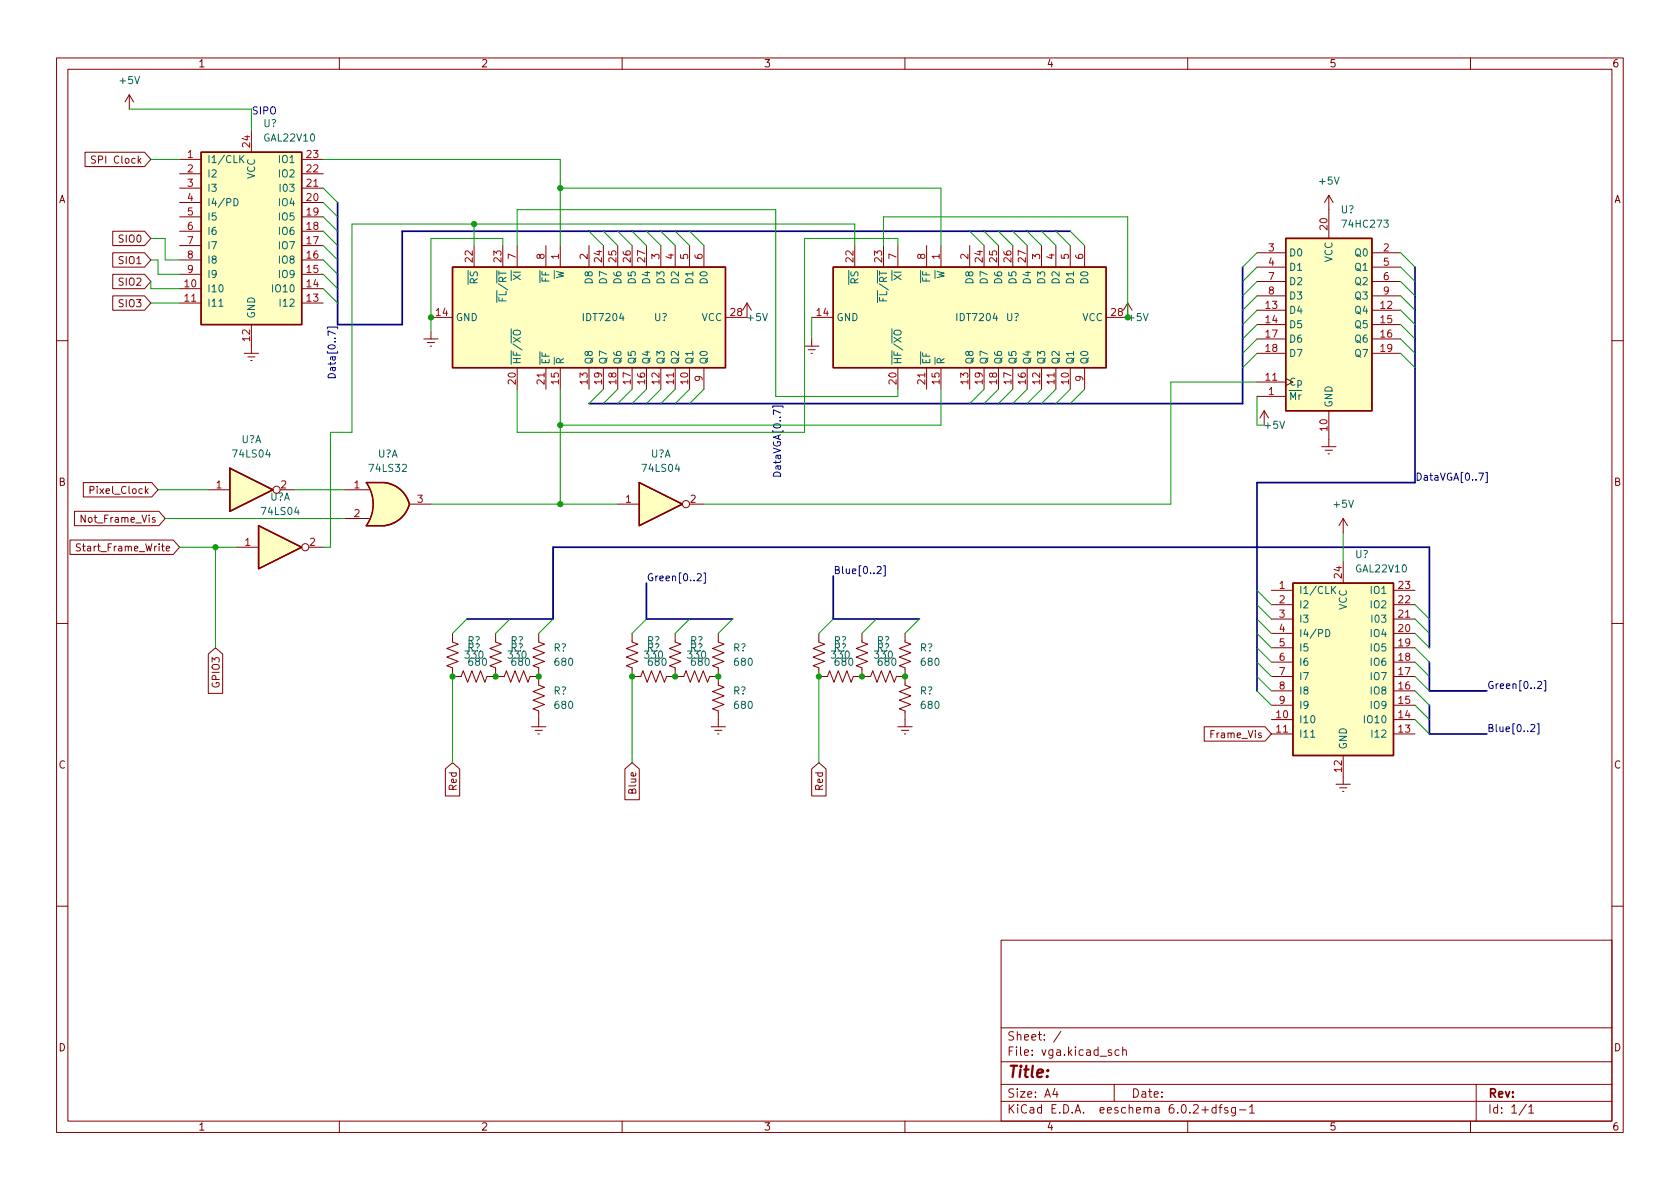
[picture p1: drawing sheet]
<svg xmlns="http://www.w3.org/2000/svg" width="297mm" height="210mm" viewBox="0 0 297 210" stroke-linecap="round" stroke-linejoin="round" font-family="sans-serif">
<g fill="none" stroke="#840000" stroke-width=".18">
<path d="M10 10.2h277v190.1h-277zM12 12.2h273v186.1h-273zM22.9 16.8l-.8 1.2M22.9 16.8v2.5M22.9 16.8l.7 1.2M60 10.2v2M110 10.2v2M160 10.2v2M210 10.2v2M260 10.2v2M15 26.9h10.6l1.1 1.3-1.1 1.3h-10.6zM16.9 27.6h-.5l-.2 .1v.4l.6 .2 .1 .3-.3 .3-.4-.1"/>
<path d="M31.7 28.2h3.9M31.7 38.3h3.9M31.7 30.7h3.9M31.7 35.8h3.9M31.7 33.3h3.9M44.4 23.1v3.8M53.3 28.2h3.8M53.3 38.3h3.8M53.3 30.7h3.8M53.3 35.8h3.8M53.3 33.3h3.8M234.9 34.5v7.7"/>
<path d="M234.9 34.5l-.7 1.3M234.9 34.5l.8 1.3M19.9 48.5h5.7l1.1 1.3-1.1 1.2h-5.7zM19.9 44.7h5.7l1.1 1.3-1.1 1.2h-5.7zM19.9 52.3h5.7l1.1 1.3-1.1 1.3h-5.7zM19.9 40.9h5.7l1.1 1.3-1.1 1.2h-5.7zM31.7 51h3.9M31.7 53.6h3.9M31.7 48.5h3.9M31.7 46h3.9M31.7 43.4h3.9M31.7 40.9h3.9"/>
<path d="M44.4 57.4v5.1M53.3 51h3.8M53.3 53.6h3.8M53.3 48.5h3.8M53.3 46h3.8M53.3 43.4h3.8M53.3 40.9h3.8M74.9 59.9h2.6M76.2 58.7v1.2M76.2 56.1h3.8M83.8 43.4v3.8M88.9 43.4v3.8"/>
<path d="M91.4 43.4v3.8M96.5 43.4v3.8M99.1 43.4v3.8M104.1 43.4v3.8M106.7 43.4v3.8M109.2 43.4v3.8M111.8 43.4v3.8M114.3 43.4v3.8M116.8 43.4v3.8M119.4 43.4v3.8M121.9 43.4v3.8M124.5 43.4v3.8"/>
<path d="M132.1 53.6v2.5h-3.8M132.1 53.6l-.8 1.3M132.1 53.6l.7 1.3M143.5 56.1h3.8M143.5 59.9v1.3M151.1 43.4v3.8M156.2 43.4v3.8M158.7 43.4v3.8M163.8 43.4v3.8M166.4 43.4v3.8M171.4 43.4v3.8M174 43.4v3.8"/>
<path d="M176.5 43.4v3.8M179.1 43.4v3.8M181.6 43.4v3.8M184.1 43.4v3.8M186.7 43.4v3.8M189.2 43.4v3.8M191.8 43.4v3.8M199.4 53.6v2.5h-3.8M199.4 53.6l-.8 1.3M199.4 53.6l.8 1.3M222.2 54.9h5.1M222.2 57.4h5.1"/>
<path d="M222.2 59.9h5.1M222.2 44.7h5.1M222.2 47.2h5.1M222.2 49.8h5.1M222.2 52.3h5.1M242.6 54.9h5M242.6 57.4h5M242.6 59.9h5M242.6 44.7h5M242.6 47.2h5M242.6 49.8h5M242.6 52.3h5"/>
<path d="M10 60.2h2M43.2 62.5h2.5M43.8 63.1h1.3M44.3 63.7h.3M75.6 60.6h1.2M76.1 61.2h.2M91.4 65v3.8M96.5 65v3.8M99.1 65v3.8M104.1 65v3.8M106.7 65v3.8M109.2 65v3.8"/>
<path d="M111.8 65v3.8M114.3 65v3.8M116.8 65v3.8M119.4 65v3.8M121.9 65v3.8M124.5 65v3.8M142.2 61.2h2.6M142.9 61.8h1.2M143.4 62.5h.2M158.7 65v3.8M163.8 65v3.8M166.4 65v3.8"/>
<path d="M171.4 65v3.8M174 65v3.8M176.5 65v3.8M179.1 65v3.8M181.6 65v3.8M184.1 65v3.8M186.7 65v3.8M189.2 65v3.8M191.8 65v3.8M222.2 70.1h5.1M222.2 67.6h5.1M222.2 62.5h5.1"/>
<path d="M223.5 72.6l-.7 1.3M223.5 72.6v2.6M223.5 72.6l.8 1.3M233.7 79h2.5M234.3 79.6h1.3M234.9 72.6v6.4M242.6 62.5h5M285 60.2h2M12.4 95.5h18.2l1.1 1.3-1.1 1.2h-18.2zM13.2 90.4h14.9l1.1 1.3-1.1 1.3h-14.9zM14.2 96.2h-.5l-.1 .1v.3l.5 .3 .1 .3-.2 .2h-.5M14.7 85.3h12.1l1.1 1.3-1.1 1.3h-12.1z"/>
<path d="M15.1 91.1v1.3l-.8-1.3v1.3M15.9 86.7l.6-.1 .1-.2v-.3l-.7-.1v1.3M36.8 86.6h3.8M41.9 96.8h3.8M49.5 86.6h2.6M54.6 96.8h2.5M61 86.6h4.3M61 91.7h4.3M67.9 85.3h-3.1a6.6 6.6 0 0 1 0 7.7h3.1M72.4 89.1h3.8M109.2 89.1h3.8M121.9 89.1h2.6"/>
<path d="M234.8 80.3h.3M237.5 91.7v2.5M237.5 99.3v3.8M237.5 91.7l-.8 1.3M237.5 91.7l.8 1.3M10 110.2h2M36.8 115.7l1.3-1.2 1.3 1.2v6.9h-2.6zM80 112v1.5l1 .4-2 .8 2 .7-2 .8 2 .8-2 .7 1 .4v1.5h1.5l.4-1 .8 2 .7-2 .8 2 .8-2 .7 2 .4-1h3.1l.3-1 .8 2 .8-2 .7 2 .8-2 .7 2 .4-1h1.5M87.6 112v1.5l1 .4-2 .8 2 .7-2 .8 2 .8-2 .7 1 .4v1.5M95.2 112v1.5l1.1 .4-2.1 .8 2.1 .7-2.1 .8 2.1 .8-2.1 .7 1 .4v3.1l1.1 .3-2.1 .8 2.1 .8-2.1 .7 2.1 .8-2.1 .7 1 .4v2.8M111.8 112v1.5l1 .4-2.1 .8 2.1 .7-2.1 .8 2.1 .8-2.1 .7 1.1 .4v1.5h1.5l.4-1 .7 2 .8-2 .8 2 .7-2 .8 2 .4-1h3l.4-1 .7 2 .8-2 .8 2 .7-2 .8 2 .4-1h1.5M119.4 112v1.5l1 .4-2 .8 2 .7-2 .8 2 .8-2 .7 1 .4v1.5"/>
<path d="M127 112v1.5l1 .4-2 .8 2 .7-2 .8 2 .8-2 .7 1 .4v3.1l1 .3-2 .8 2 .8-2 .7 2 .8-2 .7 1 .4v2.8M144.8 112v1.5l1 .4-2 .8 2 .7-2 .8 2 .8-2 .7 1 .4v1.5h1.5l.4-1 .7 2 .8-2 .8 2 .7-2 .8 2 .4-1h3l.4-1 .8 2 .7-2 .8 2 .8-2 .7 2 .4-1h1.5M152.4 112v1.5l1 .4-2 .8 2 .7-2 .8 2 .8-2 .7 1 .4v1.5M160 112v1.5l1 .4-2 .8 2 .7-2 .8 2 .8-2 .7 1 .4v3.1l1 .3-2 .8 2 .8-2 .7 2 .8-2 .7 1 .4v2.8M224.8 119.6h3.8M224.8 104.4h3.8M224.8 117.1h3.8M224.8 114.5h3.8M224.8 106.9h3.8M224.8 112h3.8M224.8 109.5h3.8M246.4 119.6h3.8"/>
<path d="M246.4 104.4h3.8M246.4 117.1h3.8M246.4 114.5h3.8M246.4 106.9h3.8M246.4 112h3.8M246.4 109.5h3.8M285 110.2h2M78.7 136l1.3-1.1 1.3 1.1v4.8h-2.6zM94 128.5h2.5M94.6 129.2h1.3M95.1 129.8h.3M110.5 136l1.3-1.1 1.2 1.1v5.4h-2.5z"/>
<path d="M125.7 128.5h2.6M126.4 129.2h1.2M126.9 129.8h.2M143.5 136l1.3-1.1 1.3 1.1v4.8h-2.6zM158.7 128.5h2.6M159.4 129.2h1.3M159.9 129.8h.2M212.9 128.5h10.8l1.1 1.3-1.1 1.3h-10.8zM224.8 129.8h3.8M224.8 127.2h3.8M224.8 124.7h3.8M224.8 122.2h3.8"/>
<path d="M236.2 138.7h2.6M236.9 139.3h1.2M237.4 139.9h.2M237.5 133.6v5.1M246.4 129.8h3.8M246.4 127.2h3.8M246.4 124.7h3.8M246.4 122.2h3.8M10 160.2h2M177 166.3h108v32h-108zM285 160.2h2M60 198.3v2"/>
<path d="M110 198.3v2M160 198.3v2M177 194.8h108M177 191.8h108M177 187.8h108M177 181.8h108M186.5 192.5l-.4 1h1M186.9 193v1M187.6 182.4l-1.3 1.9M196.5 185.7l-.4-.1-.2 .2 .1 .3 .5 .1v.4h-.6M197 191.8v3M197.9 185.7l-.5-.1-.3 .3v.4l.2 .3h.6"/>
<path d="M198.5 185.8l.2-.2 .4 .1v.9M198.5 185.1v1.5M210 198.3v2M215 195.9l-.4-.1-.3 .3v.4l.1 .3h.6M215 195.3v1.5M215.5 195.8h.6M216.1 195.3l-.4 .2v1.3M217.1 195.9l-.4-.1-.2 .2 .1 .3 .5 .1v.4h-.6M218.4 195.8v1.2l-.3 .3h-.3M218.4 195.9l-.4-.1-.3 .3v.4l.2 .3h.5M219.1 196.3h1.2M220.9 195.8l.5-.5v1.5"/>
<path d="M220.9 196.8h.9M260 198.3v2M261 191.8v6.5M269.9 195.3l-1.3 1.9M270.3 195.8l.4-.5v1.5M270.3 196.8h.9"/>
<circle cx="48.9" cy="86.6" r=".63"/>
<circle cx="54" cy="96.8" r=".63"/>
<circle cx="121.3" cy="89.1" r=".63"/>
</g>
<g fill="#ffffc2" stroke="#ffffc2" stroke-width=".18">
<path d="M227.3 42.2h15.3v30.4h-15.3z"/>
<path d="M147.3 47.2h48.3v17.8h-48.3z"/>
<path d="M228.6 103.1h17.8v30.5h-17.8z"/>
<path d="M40.6 82.8l7.7 3.8-7.7 3.8z"/>
<path d="M35.6 26.9h17.7v30.5h-17.7z"/>
<path d="M45.7 93l7.6 3.8-7.6 3.8z"/>
<path d="M113 85.3l7.6 3.8-7.6 3.9z"/>
<path d="M80 47.2h48.3v17.8h-48.3z"/>
<path d="M67.4 87.8l5 1.4a5.2 5.2 0 0 1-4.4 3.8z"/>
<path d="M64.8 93h3.1z"/>
<path d="M64.8 85.3h3.1z"/>
<path d="M64.8 85.3h3.1v7.7h-3.1a6.7 6.7 0 0 0 0-7.7z"/>
<path d="M68 85.3a5.1 5.1 0 0 1 4.4 3.8l-5 1.4z"/>
</g>
<path d="M35.6 26.9h17.7v30.5h-17.7zM80 47.2h48.3v17.8h-48.3zM147.3 47.2h48.3v17.8h-48.3zM227.3 42.2h15.3v30.4h-15.3zM40.6 82.8l7.7 3.8-7.7 3.8zM45.7 93l7.6 3.8-7.6 3.8zM67.9 85.3h-3.1a6.6 6.6 0 0 1 0 7.7h3.1M68 85.3a5.1 5.1 0 0 1 4.4 3.9 5.2 5.2 0 0 1-4.4 3.8M113 85.3l7.6 3.8-7.6 3.9zM228.6 103.1h17.8v30.5h-17.8z" fill="none" stroke="#840000" stroke-width=".25"/>
<g fill="none" stroke="#006464" stroke-width=".18">
<path d="M41.4 35.1a.64 .64 0 0 1 .7 .6 .64 .64 0 0 1-.7 .7zM42.6 28l.5 .8M43.1 27.5l-.7 .7M38.7 54.2h.7M98 47.8v1.5M98.4 48l1.2 .3-.9 .2 .9 .3-1.2 .3M165.3 47.8v1.5M165.7 48l1.2 .3-.9 .2 .9 .3-1.2 .3M82.9 114.5h.6l.2-.2-.1-.3-.7-.1v1.2M83.2 114.5l.5 .6M84.1 113.9h.5l.1 .1-.3 .6M114.7 114.5h.6l.1-.2-.1-.3-.6-.1v1.2"/>
<path d="M115 114.5l.4 .6M115.9 113.9h.4l.2 .1-.4 .6M155.3 113.2h.6l.2-.2-.1-.3-.7-.1v1.3M155.6 113.2l.5 .7M156.5 112.6h.5l.1 .2-.3 .6M234.4 111.3a.64 .64 0 0 1 .7 .6 .64 .64 0 0 1-.7 .7zM235.6 104.2l.6 .8M236.2 103.7l-.8 .7M231.7 130.4h.8"/>
</g>
<path d="M58.2 66.2a.66 .66 0 0 1 .7-.1 .66 .66 0 0 1 .4 .7h-1.3zM136.8 83.7a.68 .68 0 0 1 .8-.2 .68 .68 0 0 1 .4 .7h-1.2zM261.5 83.7h.8l-.5 1.2M262.7 83.5h.3v1.9h-.3M123.3 101.6l.5-.2 .2 .4-.8 .9h.8M124.4 101.3h.3v1.8h-.3M155.1 100.3l.5-.1 .2 .3-.8 .9h.8M156.2 100h.3v1.9h-.3M270.6 128.2l.5-.1 .3 .4-.8 .9h.8M271.8 128h.3v1.8h-.3M271.9 120.6l.4-.1 .3 .4-.8 .9h.8M273 120.4h.3v1.8h-.3" fill="none" stroke="#000084" stroke-width=".18"/>
<path d="M59.7 35.8v21.6h11.4v-16.5h118.1M219.7 47.2v24.2h-115.6M250.2 47.2v38.1h-28v36.9M82.5 109.5h15.3v-12.7h154.9v17.7M114.3 103.1v6.4h15.2M147.3 101.8v7.7h15.3M252.7 117.1v5.1h10.2M252.7 124.7v5.1h10.2" fill="none" stroke="#000084" stroke-width=".3"/>
<g fill="none" stroke="#009600" stroke-width=".18">
<path d="M22.9 19.3h21.5v3.8M26.7 28.2h5M57.1 28.2h42v15.2M57.1 38.3l2.6 2.6M57.1 35.8l2.6 2.5M57.1 33.3l2.6 2.5M83.8 39.6v3.8M99.1 33.3h67.3v10.1M26.7 42.2h2.5v3.8h2.5M26.7 53.6h5M26.7 46h1.2v2.5h3.8M26.7 49.8v1.2h5"/>
<path d="M57.1 40.9l2.6 2.5M57.1 51l2.6 2.6M57.1 48.5l2.6 2.5M57.1 46l2.6 2.5M57.1 43.4l2.6 2.6M88.9 43.4v-1.2h-12.7v16.5M91.4 43.4v-6.3h45.8v33h21.5v-1.3M104.1 40.9l2.6 2.5M106.7 40.9l2.5 2.5M109.2 40.9l2.6 2.5M111.8 40.9l2.5 2.5M114.3 40.9l2.5 2.5"/>
<path d="M116.8 40.9l2.6 2.5M119.4 40.9l2.5 2.5M121.9 40.9l2.6 2.5M143.5 56.1v3.8M151.1 43.4v-3.8h-88.9v36.8h-3.8v20.4h-1.3M156.2 43.4v-5.1h43.2v17.8M158.7 43.4v-1.2h-16.5v34.2h-50.8v-7.6M171.4 40.9l2.6 2.5M174 40.9l2.5 2.5M176.5 40.9l2.6 2.5M179.1 40.9l2.5 2.5M181.6 40.9l2.5 2.5"/>
<path d="M184.1 40.9l2.6 2.5M186.7 40.9l2.5 2.5M189.2 40.9l2.6 2.5M222.2 49.8l-2.5 2.5M222.2 52.3l-2.5 2.6M222.2 47.2l-2.5 2.6M222.2 44.7l-2.5 2.5M222.2 59.9l-2.5 2.6M222.2 57.4l-2.5 2.5M222.2 54.9l-2.5 2.5M247.6 54.9l2.6 2.5M247.6 57.4l2.6 2.5"/>
<path d="M247.6 59.9l2.6 2.6M247.6 52.3l2.6 2.6M247.6 49.8l2.6 2.5M247.6 47.2l2.6 2.6M247.6 44.7l2.6 2.5M99.1 68.8v20.3M106.7 68.8l-2.6 2.6M109.2 68.8l-2.5 2.6M111.8 68.8l-2.6 2.6M114.3 68.8l-2.5 2.6M116.8 68.8l-2.5 2.6M119.4 68.8l-2.6 2.6"/>
<path d="M121.9 68.8l-2.5 2.6M124.5 68.8l-2.6 2.6M166.4 68.8v6.4h-67.3M174 68.8l-2.6 2.6M176.5 68.8l-2.5 2.6M179.1 68.8l-2.6 2.6M181.6 68.8l-2.5 2.6M184.1 68.8l-2.5 2.6M186.7 68.8l-2.6 2.6M189.2 68.8l-2.5 2.6M191.8 68.8l-2.6 2.6M222.2 67.6h-15.2v21.5h-82.5"/>
<path d="M222.2 70.1v5.1h1.3M222.2 62.5l-2.5 2.5M247.6 62.5l2.6 2.5M27.9 86.6h8.9M29.2 91.7h31.8M31.7 96.8h10.2M38.1 96.8v17.7M52.1 86.6h8.9M76.2 89.1h33M237.5 94.2v5.1M80 119.6v15.3M82.5 109.5l-2.5 2.5"/>
<path d="M90.2 109.5l-2.6 2.5M97.8 109.5l-2.6 2.5M111.8 119.6v15.3M114.3 109.5l-2.5 2.5M121.9 109.5l-2.5 2.5M129.5 109.5l-2.5 2.5M144.8 119.6v15.3M147.3 109.5l-2.5 2.5M154.9 109.5l-2.5 2.5M162.6 109.5l-2.6 2.5M222.2 119.6l2.6 2.6M222.2 106.9l2.6 2.6"/>
<path d="M222.2 117.1l2.6 2.5M222.2 109.5l2.6 2.5M222.2 104.4l2.6 2.5M222.2 112l2.6 2.5M222.2 114.5l2.6 2.6M250.2 119.6l2.5 2.6M250.2 117.1l2.5 2.5M250.2 112l2.5 2.5M250.2 109.5l2.5 2.5M250.2 114.5l2.5 2.6M250.2 106.9l2.5 2.6M222.2 122.2l2.6 2.5"/>
<path d="M250.2 127.2l2.5 2.6M250.2 124.7l2.5 2.5M250.2 122.2l2.5 2.5"/>
</g>
<g fill="#009600" stroke="#009600" stroke-width=".18">
<circle cx="95.2" cy="119.6" r=".46"/>
<circle cx="127" cy="119.6" r=".46"/>
<circle cx="119.4" cy="119.6" r=".46"/>
<circle cx="160" cy="119.6" r=".46"/>
<circle cx="152.4" cy="119.6" r=".46"/>
<circle cx="87.6" cy="119.6" r=".46"/>
<circle cx="80" cy="119.6" r=".46"/>
<circle cx="83.8" cy="39.6" r=".46"/>
<circle cx="99.1" cy="75.2" r=".46"/>
<circle cx="99.1" cy="89.1" r=".46"/>
<circle cx="76.2" cy="56.1" r=".46"/>
<circle cx="99.1" cy="33.3" r=".46"/>
<circle cx="38.1" cy="96.8" r=".46"/>
<circle cx="199.4" cy="56.1" r=".46"/>
<circle cx="111.8" cy="119.6" r=".46"/>
<circle cx="144.8" cy="119.6" r=".46"/>
</g>
<text font-size="2.8" fill="#840000" x="178" y="190.6">Title:</text>
<g font-size="2.1" fill="#840000">
<text x="178" y="184">Sheet: /</text>
<text x="178" y="186.7">File: vga.kicad_sch</text>
<text x="178" y="196.9">KiCad E.D.A. eeschema 6.0.2+dfsg-1</text>
<text x="178" y="194.1">Size: A4</text>
<text x="200" y="194.1">Date:</text>
<text x="263" y="194.1">Rev:</text>
<text x="263" y="196.9">Id: 1/1</text>
</g>
<g font-size="1.8" fill="#840000">
<text x="35" y="11.9">1</text>
<text x="85" y="11.9">2</text>
<text x="135" y="11.9">3</text>
<text x="185" y="11.9">4</text>
<text x="235" y="11.9">5</text>
<text x="285" y="11.9">6</text>
<text x="17.1" y="28.9">SPI Clock</text>
<text x="10.3" y="35.9">A</text>
<text x="285.3" y="35.9">A</text>
<text x="21.2" y="46.7">SIO1</text>
<text x="21.2" y="42.9">SIO0</text>
<text x="21.2" y="50.5">SIO2</text>
<text x="21.2" y="54.3">SIO3</text>
<text x="10.3" y="85.9">B</text>
<text x="16.6" y="87.3">Pixel_Clock</text>
<text x="285.3" y="85.9">B</text>
<text x="14.9" y="92.4">Not_Frame_Vis</text>
<text x="14.6" y="97.5">Start_Frame_Write</text>
<text x="38.8" y="121.4" transform="rotate(-90 38.8 121.4)">GPIO3</text>
<text x="214.4" y="130.5">Frame_Vis</text>
<text x="10.3" y="135.9">C</text>
<text x="285.3" y="135.9">C</text>
<text x="80.7" y="139.6" transform="rotate(-90 80.7 139.6)">Red</text>
<text x="112.5" y="140.1" transform="rotate(-90 112.5 140.1)">Blue</text>
<text x="145.5" y="139.6" transform="rotate(-90 145.5 139.6)">Red</text>
<text x="10.3" y="185.9">D</text>
<text x="285.3" y="185.9">D</text>
<text x="35" y="199.9">1</text>
<text x="85" y="199.9">2</text>
<text x="135" y="199.9">3</text>
<text x="185" y="199.9">4</text>
<text x="235" y="199.9">5</text>
<text x="285" y="199.9">6</text>
</g>
<g font-size="1.8" fill="#006464">
<text x="21.3" y="14.9">+5V</text>
<text x="46.6" y="22.5">U?</text>
<text x="36.6" y="28.8">I1/CLK</text>
<text x="46.8" y="25">GAL22V10</text>
<text x="49.5" y="28.8">IO1</text>
<text x="36.6" y="31.4">I2</text>
<text x="36.6" y="33.9">I3</text>
<text x="45.1" y="31.7" transform="rotate(-90 45.1 31.7)">VCC</text>
<text x="49.5" y="31.4">IO2</text>
<text x="49.9" y="33.9">I03</text>
<text x="233.4" y="32.6">+5V</text>
<text x="36.6" y="36.4">I4/PD</text>
<text x="36.6" y="39">I5</text>
<text x="36.6" y="41.5">I6</text>
<text x="49.5" y="41.5">IO6</text>
<text x="49.5" y="39">IO5</text>
<text x="49.5" y="36.4">IO4</text>
<text x="237.1" y="37.7">U?</text>
<text x="237.6" y="40.3">74HC273</text>
<text x="36.6" y="44.1">I7</text>
<text x="36.6" y="46.6">I8</text>
<text x="49.5" y="46.6">IO8</text>
<text x="49.5" y="44.1">IO7</text>
<text x="227.8" y="45.3">D0</text>
<text x="227.8" y="47.9">D1</text>
<text x="235.6" y="46.4" transform="rotate(-90 235.6 46.4)">VCC</text>
<text x="239.7" y="45.3">Q0</text>
<text x="239.7" y="47.9">Q1</text>
<text x="36.6" y="51.7">I10</text>
<text x="36.6" y="49.1">I9</text>
<text x="48.5" y="51.7">IO10</text>
<text x="49.5" y="49.1">IO9</text>
<text x="84.5" y="51.6" transform="rotate(-90 84.5 51.6)">~{RS}</text>
<text x="92.1" y="50.8" transform="rotate(-90 92.1 50.8)">~{XI}</text>
<text x="97.2" y="51.3" transform="rotate(-90 97.2 51.3)">~{FF}</text>
<text x="104.8" y="50" transform="rotate(-90 104.8 50)">D8</text>
<text x="107.3" y="50" transform="rotate(-90 107.3 50)">D7</text>
<text x="109.9" y="50" transform="rotate(-90 109.9 50)">D6</text>
<text x="112.4" y="50" transform="rotate(-90 112.4 50)">D5</text>
<text x="114.9" y="50" transform="rotate(-90 114.9 50)">D4</text>
<text x="117.5" y="50" transform="rotate(-90 117.5 50)">D3</text>
<text x="120" y="50" transform="rotate(-90 120 50)">D2</text>
<text x="122.6" y="50" transform="rotate(-90 122.6 50)">D1</text>
<text x="125.1" y="50" transform="rotate(-90 125.1 50)">D0</text>
<text x="151.8" y="51.6" transform="rotate(-90 151.8 51.6)">~{RS}</text>
<text x="159.4" y="50.8" transform="rotate(-90 159.4 50.8)">~{XI}</text>
<text x="164.5" y="51.3" transform="rotate(-90 164.5 51.3)">~{FF}</text>
<text x="172.1" y="50" transform="rotate(-90 172.1 50)">D8</text>
<text x="174.6" y="50" transform="rotate(-90 174.6 50)">D7</text>
<text x="177.2" y="50" transform="rotate(-90 177.2 50)">D6</text>
<text x="179.7" y="50" transform="rotate(-90 179.7 50)">D5</text>
<text x="182.2" y="50" transform="rotate(-90 182.2 50)">D4</text>
<text x="184.8" y="50" transform="rotate(-90 184.8 50)">D3</text>
<text x="187.3" y="50" transform="rotate(-90 187.3 50)">D2</text>
<text x="189.9" y="50" transform="rotate(-90 189.9 50)">D1</text>
<text x="192.4" y="50" transform="rotate(-90 192.4 50)">D0</text>
<text x="227.8" y="50.4">D2</text>
<text x="227.8" y="53">D3</text>
<text x="239.7" y="50.4">Q2</text>
<text x="239.7" y="53">Q3</text>
<text x="36.6" y="54.2">I11</text>
<text x="45.1" y="56.4" transform="rotate(-90 45.1 56.4)">GND</text>
<text x="49.9" y="54.2">I12</text>
<text x="80.5" y="56.8">GND</text>
<text x="89.5" y="55.5" transform="rotate(-90 89.5 55.5)">~{FL}/~{RT}</text>
<text x="103.3" y="56.8">IDT7204</text>
<text x="115.7" y="56.8">U?</text>
<text x="124" y="56.8">VCC</text>
<text x="132.3" y="56.8">+5V</text>
<text x="147.8" y="56.8">GND</text>
<text x="156.8" y="55.5" transform="rotate(-90 156.8 55.5)">~{FL}/~{RT}</text>
<text x="169.3" y="56.8">IDT7204</text>
<text x="177.9" y="56.8">U?</text>
<text x="191.3" y="56.8">VCC</text>
<text x="199.6" y="56.8">+5V</text>
<text x="227.8" y="55.5">D4</text>
<text x="227.8" y="58">D5</text>
<text x="239.7" y="55.5">Q4</text>
<text x="239.7" y="58">Q5</text>
<text x="92.1" y="64.5" transform="rotate(-90 92.1 64.5)">~{HF}/~{XO}</text>
<text x="97.2" y="64.5" transform="rotate(-90 97.2 64.5)">~{EF}</text>
<text x="99.7" y="64.5" transform="rotate(-90 99.7 64.5)">~{R}</text>
<text x="104.8" y="64.5" transform="rotate(-90 104.8 64.5)">Q8</text>
<text x="107.3" y="64.5" transform="rotate(-90 107.3 64.5)">Q7</text>
<text x="109.9" y="64.5" transform="rotate(-90 109.9 64.5)">Q6</text>
<text x="112.4" y="64.5" transform="rotate(-90 112.4 64.5)">Q5</text>
<text x="114.9" y="64.5" transform="rotate(-90 114.9 64.5)">Q4</text>
<text x="117.5" y="64.5" transform="rotate(-90 117.5 64.5)">Q3</text>
<text x="120" y="64.5" transform="rotate(-90 120 64.5)">Q2</text>
<text x="122.6" y="64.5" transform="rotate(-90 122.6 64.5)">Q1</text>
<text x="125.1" y="64.5" transform="rotate(-90 125.1 64.5)">Q0</text>
<text x="159.4" y="64.5" transform="rotate(-90 159.4 64.5)">~{HF}/~{XO}</text>
<text x="164.5" y="64.5" transform="rotate(-90 164.5 64.5)">~{EF}</text>
<text x="167" y="64.5" transform="rotate(-90 167 64.5)">~{R}</text>
<text x="172.1" y="64.5" transform="rotate(-90 172.1 64.5)">Q8</text>
<text x="174.6" y="64.5" transform="rotate(-90 174.6 64.5)">Q7</text>
<text x="177.2" y="64.5" transform="rotate(-90 177.2 64.5)">Q6</text>
<text x="179.7" y="64.5" transform="rotate(-90 179.7 64.5)">Q5</text>
<text x="182.2" y="64.5" transform="rotate(-90 182.2 64.5)">Q4</text>
<text x="184.8" y="64.5" transform="rotate(-90 184.8 64.5)">Q3</text>
<text x="187.3" y="64.5" transform="rotate(-90 187.3 64.5)">Q2</text>
<text x="189.9" y="64.5" transform="rotate(-90 189.9 64.5)">Q1</text>
<text x="192.4" y="64.5" transform="rotate(-90 192.4 64.5)">Q0</text>
<text x="227.8" y="60.6">D6</text>
<text x="227.8" y="63.1">D7</text>
<text x="239.7" y="60.6">Q6</text>
<text x="239.7" y="63.1">Q7</text>
<text x="227.8" y="70.7">~{Mr}</text>
<text x="227.8" y="68.2">Cp</text>
<text x="223.7" y="75.8">+5V</text>
<text x="235.6" y="72.1" transform="rotate(-90 235.6 72.1)">GND</text>
<text x="41.4" y="80.9">74LS04</text>
<text x="42.6" y="78.4">U?A</text>
<text x="65.5" y="83.4">74LS32</text>
<text x="66.8" y="80.9">U?A</text>
<text x="113.7" y="83.4">74LS04</text>
<text x="115" y="80.9">U?A</text>
<text x="47.7" y="88.5">U?A</text>
<text x="235.9" y="89.8">+5V</text>
<text x="46.4" y="91.1">74LS04</text>
<text x="239.6" y="98.7">U?</text>
<text x="239.8" y="101.2">GAL22V10</text>
<text x="229.6" y="105">I1/CLK</text>
<text x="229.6" y="107.6">I2</text>
<text x="238.1" y="107.9" transform="rotate(-90 238.1 107.9)">VCC</text>
<text x="242.5" y="107.6">IO2</text>
<text x="242.5" y="105">IO1</text>
<text x="82.6" y="113.9">R?</text>
<text x="90.3" y="113.9">R?</text>
<text x="114.4" y="113.9">R?</text>
<text x="122" y="113.9">R?</text>
<text x="147.4" y="113.9">R?</text>
<text x="229.6" y="110.1">I3</text>
<text x="229.6" y="112.6">I4/PD</text>
<text x="242.5" y="112.6">IO4</text>
<text x="242.9" y="110.1">I03</text>
<text x="82.3" y="116.5">330</text>
<text x="83" y="117.7">680</text>
<text x="90" y="116.5">330</text>
<text x="90.2" y="115.2">R?</text>
<text x="90.6" y="117.7">680</text>
<text x="97.9" y="115.2">R?</text>
<text x="98.2" y="117.7">680</text>
<text x="114.1" y="116.5">330</text>
<text x="114.7" y="117.7">680</text>
<text x="121.7" y="116.5">330</text>
<text x="122" y="115.2">R?</text>
<text x="122.3" y="117.7">680</text>
<text x="129.6" y="115.2">R?</text>
<text x="130" y="117.7">680</text>
<text x="147.1" y="116.5">330</text>
<text x="147.4" y="115.2">R?</text>
<text x="147.7" y="117.7">680</text>
<text x="154.7" y="116.5">330</text>
<text x="155" y="115.2">R?</text>
<text x="155.4" y="117.7">680</text>
<text x="162.6" y="115.2">R?</text>
<text x="163" y="117.7">680</text>
<text x="229.6" y="115.2">I5</text>
<text x="229.6" y="117.7">I6</text>
<text x="242.5" y="117.7">IO6</text>
<text x="242.5" y="115.2">IO5</text>
<text x="97.9" y="122.8">R?</text>
<text x="98.2" y="125.3">680</text>
<text x="129.6" y="122.8">R?</text>
<text x="130" y="125.3">680</text>
<text x="162.6" y="122.8">R?</text>
<text x="163" y="125.3">680</text>
<text x="229.6" y="120.3">I7</text>
<text x="229.6" y="122.8">I8</text>
<text x="229.6" y="125.3">I9</text>
<text x="242.5" y="125.3">IO9</text>
<text x="242.5" y="122.8">IO8</text>
<text x="242.5" y="120.3">IO7</text>
<text x="229.6" y="127.9">I10</text>
<text x="229.6" y="130.4">I11</text>
<text x="241.5" y="127.9">IO10</text>
<text x="242.9" y="130.4">I12</text>
<text x="238.1" y="132.6" transform="rotate(-90 238.1 132.6)">GND</text>
</g>
<text font-size="1.8" fill="#0000c2" x="44.4" y="20.2">SIPO</text>
<g font-size="1.8" fill="#a90000">
<text x="33.2" y="27.9">1</text>
<text x="44.2" y="26" transform="rotate(-90 44.2 26)">24</text>
<text x="54.3" y="27.9">23</text>
<text x="33.2" y="30.5">2</text>
<text x="33.2" y="33">3</text>
<text x="33.2" y="35.6">4</text>
<text x="54.3" y="35.6">20</text>
<text x="54.3" y="33">21</text>
<text x="54.3" y="30.5">22</text>
<text x="33.2" y="38.1">5</text>
<text x="33.2" y="40.6">6</text>
<text x="54.3" y="40.6">18</text>
<text x="54.3" y="38.1">19</text>
<text x="234.7" y="40.6" transform="rotate(-90 234.7 40.6)">20</text>
<text x="33.2" y="43.2">7</text>
<text x="33.2" y="45.7">8</text>
<text x="54.3" y="45.7">16</text>
<text x="54.3" y="43.2">17</text>
<text x="83.6" y="46.3" transform="rotate(-90 83.6 46.3)">22</text>
<text x="88.6" y="46.3" transform="rotate(-90 88.6 46.3)">23</text>
<text x="91.2" y="45.8" transform="rotate(-90 91.2 45.8)">7</text>
<text x="96.3" y="45.8" transform="rotate(-90 96.3 45.8)">8</text>
<text x="98.8" y="45.8" transform="rotate(-90 98.8 45.8)">1</text>
<text x="103.9" y="45.8" transform="rotate(-90 103.9 45.8)">2</text>
<text x="106.4" y="46.3" transform="rotate(-90 106.4 46.3)">24</text>
<text x="109" y="46.3" transform="rotate(-90 109 46.3)">25</text>
<text x="111.5" y="46.3" transform="rotate(-90 111.5 46.3)">26</text>
<text x="114" y="46.3" transform="rotate(-90 114 46.3)">27</text>
<text x="116.6" y="45.8" transform="rotate(-90 116.6 45.8)">3</text>
<text x="119.1" y="45.8" transform="rotate(-90 119.1 45.8)">4</text>
<text x="121.7" y="45.8" transform="rotate(-90 121.7 45.8)">5</text>
<text x="124.2" y="45.8" transform="rotate(-90 124.2 45.8)">6</text>
<text x="150.9" y="46.3" transform="rotate(-90 150.9 46.3)">22</text>
<text x="156" y="46.3" transform="rotate(-90 156 46.3)">23</text>
<text x="158.5" y="45.8" transform="rotate(-90 158.5 45.8)">7</text>
<text x="163.6" y="45.8" transform="rotate(-90 163.6 45.8)">8</text>
<text x="166.1" y="45.8" transform="rotate(-90 166.1 45.8)">1</text>
<text x="171.2" y="45.8" transform="rotate(-90 171.2 45.8)">2</text>
<text x="173.7" y="46.3" transform="rotate(-90 173.7 46.3)">24</text>
<text x="176.3" y="46.3" transform="rotate(-90 176.3 46.3)">25</text>
<text x="178.8" y="46.3" transform="rotate(-90 178.8 46.3)">26</text>
<text x="181.4" y="46.3" transform="rotate(-90 181.4 46.3)">27</text>
<text x="183.9" y="45.8" transform="rotate(-90 183.9 45.8)">3</text>
<text x="186.4" y="45.8" transform="rotate(-90 186.4 45.8)">4</text>
<text x="189" y="45.8" transform="rotate(-90 189 45.8)">5</text>
<text x="191.5" y="45.8" transform="rotate(-90 191.5 45.8)">6</text>
<text x="224.3" y="44.4">3</text>
<text x="224.3" y="47">4</text>
<text x="244.6" y="44.4">2</text>
<text x="244.6" y="47">5</text>
<text x="32.7" y="50.8">10</text>
<text x="32.7" y="53.3">11</text>
<text x="33.2" y="48.3">9</text>
<text x="54.3" y="53.3">13</text>
<text x="54.3" y="50.8">14</text>
<text x="54.3" y="48.3">15</text>
<text x="224.3" y="49.5">7</text>
<text x="224.3" y="52.1">8</text>
<text x="244.6" y="49.5">6</text>
<text x="244.6" y="52.1">9</text>
<text x="77.1" y="55.9">14</text>
<text x="129.2" y="55.9">28</text>
<text x="144.4" y="55.9">14</text>
<text x="196.5" y="55.9">28</text>
<text x="223.8" y="54.6">13</text>
<text x="223.8" y="57.1">14</text>
<text x="223.8" y="59.7">17</text>
<text x="244.1" y="54.6">12</text>
<text x="244.1" y="57.1">15</text>
<text x="244.1" y="59.7">16</text>
<text x="44.2" y="60.3" transform="rotate(-90 44.2 60.3)">12</text>
<text x="223.8" y="62.2">18</text>
<text x="244.1" y="62.2">19</text>
<text x="91.2" y="67.9" transform="rotate(-90 91.2 67.9)">20</text>
<text x="96.3" y="67.9" transform="rotate(-90 96.3 67.9)">21</text>
<text x="98.8" y="67.9" transform="rotate(-90 98.8 67.9)">15</text>
<text x="103.9" y="67.9" transform="rotate(-90 103.9 67.9)">13</text>
<text x="106.4" y="67.9" transform="rotate(-90 106.4 67.9)">19</text>
<text x="109" y="67.9" transform="rotate(-90 109 67.9)">18</text>
<text x="111.5" y="67.9" transform="rotate(-90 111.5 67.9)">17</text>
<text x="114" y="67.9" transform="rotate(-90 114 67.9)">16</text>
<text x="116.6" y="67.9" transform="rotate(-90 116.6 67.9)">12</text>
<text x="119.1" y="67.9" transform="rotate(-90 119.1 67.9)">11</text>
<text x="121.7" y="67.9" transform="rotate(-90 121.7 67.9)">10</text>
<text x="124.2" y="67.4" transform="rotate(-90 124.2 67.4)">9</text>
<text x="158.5" y="67.9" transform="rotate(-90 158.5 67.9)">20</text>
<text x="163.6" y="67.9" transform="rotate(-90 163.6 67.9)">21</text>
<text x="166.1" y="67.9" transform="rotate(-90 166.1 67.9)">15</text>
<text x="171.2" y="67.9" transform="rotate(-90 171.2 67.9)">13</text>
<text x="173.7" y="67.9" transform="rotate(-90 173.7 67.9)">19</text>
<text x="176.3" y="67.9" transform="rotate(-90 176.3 67.9)">18</text>
<text x="178.8" y="67.9" transform="rotate(-90 178.8 67.9)">17</text>
<text x="181.4" y="67.9" transform="rotate(-90 181.4 67.9)">16</text>
<text x="183.9" y="67.9" transform="rotate(-90 183.9 67.9)">12</text>
<text x="186.4" y="67.9" transform="rotate(-90 186.4 67.9)">11</text>
<text x="189" y="67.9" transform="rotate(-90 189 67.9)">10</text>
<text x="191.5" y="67.4" transform="rotate(-90 191.5 67.4)">9</text>
<text x="223.8" y="67.3">11</text>
<text x="224.3" y="69.8">1</text>
<text x="234.7" y="76.2" transform="rotate(-90 234.7 76.2)">10</text>
<text x="38.2" y="86.4">1</text>
<text x="49.7" y="86.4">2</text>
<text x="62.6" y="86.4">1</text>
<text x="73.8" y="88.9">3</text>
<text x="110.6" y="88.9">1</text>
<text x="122.1" y="88.9">2</text>
<text x="62.6" y="91.4">2</text>
<text x="43.3" y="96.5">1</text>
<text x="54.8" y="96.5">2</text>
<text x="226.2" y="104.1">1</text>
<text x="226.2" y="106.7">2</text>
<text x="237.2" y="102.2" transform="rotate(-90 237.2 102.2)">24</text>
<text x="247.3" y="106.7">22</text>
<text x="247.3" y="104.1">23</text>
<text x="226.2" y="109.2">3</text>
<text x="226.2" y="111.8">4</text>
<text x="247.3" y="111.8">20</text>
<text x="247.3" y="109.2">21</text>
<text x="226.2" y="114.3">5</text>
<text x="226.2" y="116.8">6</text>
<text x="226.2" y="119.4">7</text>
<text x="247.3" y="119.4">17</text>
<text x="247.3" y="116.8">18</text>
<text x="247.3" y="114.3">19</text>
<text x="226.2" y="121.9">8</text>
<text x="226.2" y="124.5">9</text>
<text x="247.3" y="124.5">15</text>
<text x="247.3" y="121.9">16</text>
<text x="225.7" y="127">10</text>
<text x="225.7" y="129.5">11</text>
<text x="247.3" y="129.5">13</text>
<text x="247.3" y="127">14</text>
<text x="237.2" y="136.5" transform="rotate(-90 237.2 136.5)">12</text>
</g>
<g font-size="1.8" fill="#000084">
<text x="59.3" y="65.4" transform="rotate(-90 59.3 65.4)">Data[0..7]</text>
<text x="138.1" y="83.2" transform="rotate(-90 138.1 83.2)">DataVGA[0..7]</text>
<text x="250.2" y="85">DataVGA[0..7]</text>
<text x="147.3" y="101.5">Blue[0..2]</text>
<text x="114.3" y="102.8">Green[0..2]</text>
<text x="262.9" y="121.8">Green[0..2]</text>
<text x="262.9" y="129.4">Blue[0..2]</text>
</g>
</svg>
